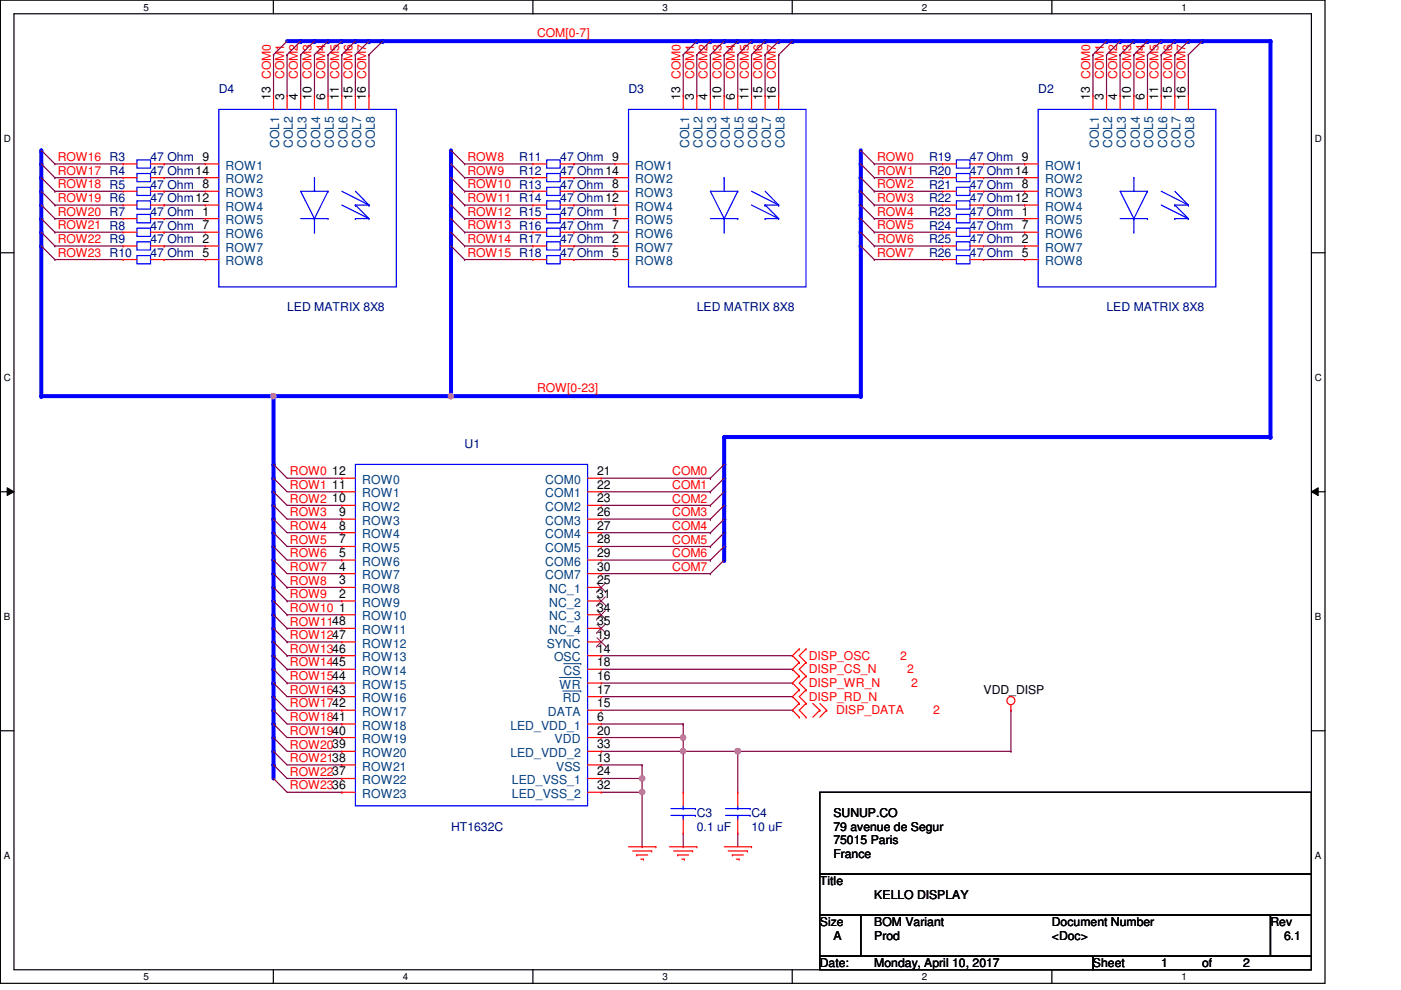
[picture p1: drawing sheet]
<svg xmlns="http://www.w3.org/2000/svg" width="297mm" height="210mm" viewBox="0 0 297 210" stroke-linecap="round" stroke-linejoin="round" font-family="sans-serif">
<path d="M.1 0h280.8v208.5h-280.8zM3 2.9h275v202.7h-275z" fill="none" stroke="#000" stroke-width=".25"/>
<g fill="#fff">
<path d="M30.4 .3h1.2v2.4h-1.2z"/>
<path d="M30.4 205.9h1.2v2.3h-1.2z"/>
</g>
<path d="M58 0v2.9M58 205.6v2.9" fill="none" stroke="#000" stroke-width=".25"/>
<g fill="#fff">
<path d="M85.4 .3h1.2v2.4h-1.2z"/>
<path d="M85.4 205.9h1.2v2.3h-1.2z"/>
</g>
<path d="M113 0v2.9M113 205.6v2.9" fill="none" stroke="#000" stroke-width=".25"/>
<g fill="#fff">
<path d="M140.5 .3h1.1v2.4h-1.1z"/>
<path d="M140.5 205.9h1.1v2.3h-1.1z"/>
</g>
<path d="M168 0v2.9M168 205.6v2.9" fill="none" stroke="#000" stroke-width=".25"/>
<g fill="#fff">
<path d="M195.4 .3h1.2v2.4h-1.2z"/>
<path d="M195.4 205.9h1.2v2.3h-1.2z"/>
</g>
<path d="M223 0v2.9M223 205.6v2.9" fill="none" stroke="#000" stroke-width=".25"/>
<g fill="#fff">
<path d="M250.5 .3h1.1v2.4h-1.1z"/>
<path d="M250.5 205.9h1.1v2.3h-1.1z"/>
<path d="M.8 28.2h1.5v2.4h-1.5z"/>
<path d="M278.8 28.2h1.4v2.4h-1.4z"/>
<path d="M.8 78.9h1.5v2.3h-1.5z"/>
<path d="M278.8 78.9h1.4v2.3h-1.4z"/>
</g>
<path d="M.1 53.6h2.9M278 53.6h2.9" fill="none" stroke="#000" stroke-width=".25"/>
<g fill="#fff">
<path d="M.8 129.6h1.4v2.3h-1.4z"/>
<path d="M278.8 129.6h1.3v2.3h-1.3z"/>
</g>
<path d="M.1 104.3h2.9M278 104.3h2.9" fill="none" stroke="#000" stroke-width=".25"/>
<path d="M1.5 103.4l1.5 .9-1.5 .8zM278 104.3l1.5-.9v1.7z" fill="#000"/>
<path d="M1.5 103.4l1.5 .9-1.5 .8zM278 104.3l1.5-.9v1.7z" fill="none" stroke="#000" stroke-width=".21"/>
<g fill="#fff">
<path d="M.8 180.3h1.4v2.3h-1.4z"/>
<path d="M278.8 180.3h1.3v2.3h-1.3z"/>
</g>
<path d="M.1 154.9h2.9M278 154.9h2.9" fill="none" stroke="#000" stroke-width=".25"/>
<g fill="none" stroke="#800040" stroke-width=".25">
<path d="M11.6 34.8h.1M11.6 34.8h14.5M34.8 34.8h.1M34.8 37.7h.1M34.8 34.8h8.7M34.8 37.7h8.7M121.7 34.8h.1M121.7 37.7h.1M121.7 34.8h8.7M121.7 37.7h8.7M34.8 40.6h.1M34.8 43.5h.1"/>
<path d="M34.8 46.4h.1M34.8 49.2h.1M34.8 52.2h.1M34.8 55h.1M34.8 40.6h8.7M34.8 43.5h8.7M34.8 46.4h8.7M34.8 49.2h8.7M34.8 52.2h8.7M34.8 55h8.7M121.7 40.6h.1M121.7 43.5h.1"/>
<path d="M121.7 46.4h.1M121.7 49.2h.1M121.7 52.2h.1M121.7 55h.1M121.7 40.6h8.7M121.7 43.5h8.7M121.7 46.4h8.7M121.7 49.2h8.7M121.7 52.2h8.7M121.7 55h8.7"/>
</g>
<path d="M58 144.8v2.9" fill="none" stroke="#00f" stroke-width=".85"/>
<circle cx="58" cy="144.8" r=".42" fill="#00f"/>
<path d="M58 147.7v2.9" fill="none" stroke="#00f" stroke-width=".85"/>
<circle cx="58" cy="147.7" r=".42" fill="#00f"/>
<path d="M58 150.6v2.9" fill="none" stroke="#00f" stroke-width=".85"/>
<circle cx="58" cy="150.6" r=".42" fill="#00f"/>
<path d="M58 153.5v2.9" fill="none" stroke="#00f" stroke-width=".85"/>
<circle cx="58" cy="153.5" r=".42" fill="#00f"/>
<path d="M58 156.4v2.9" fill="none" stroke="#00f" stroke-width=".85"/>
<circle cx="58" cy="156.4" r=".42" fill="#00f"/>
<path d="M58 159.3v2.9" fill="none" stroke="#00f" stroke-width=".85"/>
<circle cx="58" cy="159.3" r=".42" fill="#00f"/>
<path d="M58 162.2v2.9" fill="none" stroke="#00f" stroke-width=".85"/>
<circle cx="58" cy="162.2" r=".42" fill="#00f"/>
<path d="M60.9 147.7h11.6M72.5 147.7h.1" fill="none" stroke="#800040" stroke-width=".25"/>
<path d="M8.8 31.9v2.9" fill="none" stroke="#00f" stroke-width=".85"/>
<circle cx="8.8" cy="31.9" r=".42" fill="#00f"/>
<path d="M8.8 34.8v2.9" fill="none" stroke="#00f" stroke-width=".85"/>
<circle cx="8.8" cy="34.8" r=".42" fill="#00f"/>
<path d="M8.8 37.7v2.9" fill="none" stroke="#00f" stroke-width=".85"/>
<circle cx="8.8" cy="37.7" r=".42" fill="#00f"/>
<path d="M8.8 40.6v2.9" fill="none" stroke="#00f" stroke-width=".85"/>
<circle cx="8.8" cy="40.6" r=".42" fill="#00f"/>
<path d="M8.8 43.5v2.9" fill="none" stroke="#00f" stroke-width=".85"/>
<circle cx="8.8" cy="43.5" r=".42" fill="#00f"/>
<path d="M8.8 46.4v2.8" fill="none" stroke="#00f" stroke-width=".85"/>
<circle cx="8.8" cy="46.4" r=".42" fill="#00f"/>
<path d="M8.8 52.2v31.8" fill="none" stroke="#00f" stroke-width=".85"/>
<circle cx="8.8" cy="52.2" r=".42" fill="#00f"/>
<g fill="none" stroke="#800040" stroke-width=".25">
<path d="M11.6 37.7h.1M11.6 37.7h14.5M98.5 34.8h.1M98.5 34.8h14.5M11.6 40.6h.1M11.6 43.5h.1M11.6 46.4h.1M11.6 49.2h.1M11.6 52.2h.1M11.6 55h.1M11.6 40.6h14.5M11.6 43.5h14.5"/>
<path d="M11.6 46.4h14.5M11.6 49.2h14.5M11.6 52.2h14.5M11.6 55h14.5M60.9 150.6h11.6M60.9 153.5h11.6M60.9 156.4h11.6M60.9 159.3h11.6M72.5 150.6h.1M72.5 153.5h.1M72.5 156.4h.1M72.5 159.3h.1"/>
<path d="M60.9 162.2h11.6M60.9 165.1h11.6M60.9 168h11.6M72.5 162.2h.1M72.5 165.1h.1M72.5 168h.1"/>
</g>
<path d="M95.6 31.9v2.9" fill="none" stroke="#00f" stroke-width=".85"/>
<circle cx="95.6" cy="34.8" r=".42" fill="#00f"/>
<path d="M58 121.6v2.9" fill="none" stroke="#00f" stroke-width=".85"/>
<circle cx="58" cy="124.5" r=".42" fill="#00f"/>
<path d="M60.9 124.5h.1M60.9 124.5h11.6" fill="none" stroke="#800040" stroke-width=".25"/>
<path d="M95.6 34.8v2.9" fill="none" stroke="#00f" stroke-width=".85"/>
<circle cx="95.6" cy="37.7" r=".42" fill="#00f"/>
<path d="M95.6 37.7v2.9" fill="none" stroke="#00f" stroke-width=".85"/>
<circle cx="95.6" cy="40.6" r=".42" fill="#00f"/>
<path d="M95.6 40.6v2.9" fill="none" stroke="#00f" stroke-width=".85"/>
<circle cx="95.6" cy="43.5" r=".42" fill="#00f"/>
<path d="M95.6 43.5v2.9" fill="none" stroke="#00f" stroke-width=".85"/>
<circle cx="95.6" cy="46.4" r=".42" fill="#00f"/>
<path d="M95.6 46.4v2.8" fill="none" stroke="#00f" stroke-width=".85"/>
<circle cx="95.6" cy="49.2" r=".42" fill="#00f"/>
<path d="M95.6 49.2v3" fill="none" stroke="#00f" stroke-width=".85"/>
<circle cx="95.6" cy="52.2" r=".42" fill="#00f"/>
<path d="M95.6 52.2v31.8" fill="none" stroke="#00f" stroke-width=".85"/>
<circle cx="95.6" cy="84" r=".42" fill="#00f"/>
<path d="M58 124.5v2.9" fill="none" stroke="#00f" stroke-width=".85"/>
<circle cx="58" cy="127.4" r=".42" fill="#00f"/>
<path d="M58 127.4v2.9" fill="none" stroke="#00f" stroke-width=".85"/>
<circle cx="58" cy="130.3" r=".42" fill="#00f"/>
<path d="M58 130.3v2.9" fill="none" stroke="#00f" stroke-width=".85"/>
<circle cx="58" cy="133.2" r=".42" fill="#00f"/>
<path d="M58 133.2v2.9" fill="none" stroke="#00f" stroke-width=".85"/>
<circle cx="58" cy="136.1" r=".42" fill="#00f"/>
<path d="M58 136.1v2.9" fill="none" stroke="#00f" stroke-width=".85"/>
<circle cx="58" cy="139" r=".42" fill="#00f"/>
<path d="M58 139v2.9" fill="none" stroke="#00f" stroke-width=".85"/>
<circle cx="58" cy="141.9" r=".42" fill="#00f"/>
<g fill="none" stroke="#800040" stroke-width=".25">
<path d="M98.5 37.7h.1M98.5 37.7h14.5M185.4 34.8h.1M185.4 34.8h14.5M208.5 37.7h8.8M208.5 34.8h8.8M217.3 34.8h.1M217.3 37.7h.1M98.5 40.6h.1M98.5 43.5h.1M98.5 46.4h.1M98.5 49.2h.1"/>
<path d="M98.5 52.2h.1M98.5 55h.1M98.5 40.6h14.5M98.5 43.5h14.5M98.5 46.4h14.5M98.5 49.2h14.5M98.5 52.2h14.5M98.5 55h14.5M208.5 40.6h8.8M208.5 43.5h8.8M208.5 46.4h8.8M208.5 49.2h8.8"/>
<path d="M208.5 52.2h8.8M208.5 55h8.8M217.3 40.6h.1M217.3 43.5h.1M217.3 46.4h.1M217.3 49.2h.1M217.3 52.2h.1M217.3 55h.1M60.9 127.4h.1M60.9 130.3h.1M60.9 133.2h.1M60.9 136.1h.1"/>
<path d="M60.9 139h.1M60.9 127.4h11.6M60.9 130.3h11.6M60.9 133.2h11.6M60.9 136.1h11.6M60.9 139h11.6M60.9 141.9h.1M60.9 144.8h.1M60.9 141.9h11.6M60.9 144.8h11.6"/>
</g>
<path d="M182.5 31.9v2.9" fill="none" stroke="#00f" stroke-width=".85"/>
<circle cx="182.5" cy="34.8" r=".42" fill="#00f"/>
<path d="M95.6 84h86.9" fill="none" stroke="#00f" stroke-width=".85"/>
<circle cx="95.6" cy="84" r=".42" fill="#00f"/>
<circle cx="95.6" cy="84" r=".56" fill="#f0f"/>
<circle cx="95.6" cy="84" r=".56" fill="none" stroke="#f0f" stroke-width=".25"/>
<path d="M58 84v14.5" fill="none" stroke="#00f" stroke-width=".85"/>
<circle cx="58" cy="98.5" r=".42" fill="#00f"/>
<path d="M182.5 34.8v2.9" fill="none" stroke="#00f" stroke-width=".85"/>
<circle cx="182.5" cy="37.7" r=".42" fill="#00f"/>
<path d="M182.5 37.7v2.9" fill="none" stroke="#00f" stroke-width=".85"/>
<circle cx="182.5" cy="40.6" r=".42" fill="#00f"/>
<path d="M182.5 40.6v2.9" fill="none" stroke="#00f" stroke-width=".85"/>
<circle cx="182.5" cy="43.5" r=".42" fill="#00f"/>
<path d="M182.5 43.5v2.9" fill="none" stroke="#00f" stroke-width=".85"/>
<circle cx="182.5" cy="46.4" r=".42" fill="#00f"/>
<path d="M182.5 46.4v2.8" fill="none" stroke="#00f" stroke-width=".85"/>
<circle cx="182.5" cy="49.2" r=".42" fill="#00f"/>
<path d="M182.5 49.2v3" fill="none" stroke="#00f" stroke-width=".85"/>
<circle cx="182.5" cy="52.2" r=".42" fill="#00f"/>
<path d="M182.5 52.2v31.8" fill="none" stroke="#00f" stroke-width=".85"/>
<circle cx="182.5" cy="84" r=".42" fill="#00f"/>
<path d="M58 98.5v2.9" fill="none" stroke="#00f" stroke-width=".85"/>
<circle cx="58" cy="101.4" r=".42" fill="#00f"/>
<path d="M58 101.4v2.9" fill="none" stroke="#00f" stroke-width=".85"/>
<circle cx="58" cy="104.3" r=".42" fill="#00f"/>
<path d="M58 104.3v2.8" fill="none" stroke="#00f" stroke-width=".85"/>
<circle cx="58" cy="107.1" r=".42" fill="#00f"/>
<path d="M58 107.1v3" fill="none" stroke="#00f" stroke-width=".85"/>
<circle cx="58" cy="110.1" r=".42" fill="#00f"/>
<path d="M58 110.1v2.8" fill="none" stroke="#00f" stroke-width=".85"/>
<circle cx="58" cy="112.9" r=".42" fill="#00f"/>
<path d="M58 112.9v3" fill="none" stroke="#00f" stroke-width=".85"/>
<circle cx="58" cy="115.9" r=".42" fill="#00f"/>
<path d="M58 115.9v2.8" fill="none" stroke="#00f" stroke-width=".85"/>
<circle cx="58" cy="118.7" r=".42" fill="#00f"/>
<g fill="none" stroke="#800040" stroke-width=".25">
<path d="M58 11.6h.1M58 11.6v8.7M185.4 37.7h.1M185.4 37.7h14.5M185.4 40.6h.1M185.4 43.5h.1M185.4 46.4h.1M185.4 49.2h.1M185.4 52.2h.1M185.4 55h.1M185.4 40.6h14.5M185.4 43.5h14.5"/>
<path d="M185.4 46.4h14.5M185.4 49.2h14.5M185.4 52.2h14.5M185.4 55h14.5M60.9 101.4h11.6M60.9 104.3h11.6M60.9 107.1h11.6M60.9 110.1h11.6M60.9 112.9h11.6M60.9 115.9h11.6M60.9 118.7h11.6M72.5 101.4h.1"/>
<path d="M72.5 104.3h.1M72.5 107.1h.1M72.5 110.1h.1M72.5 112.9h.1M72.5 115.9h.1M72.5 118.7h.1M60.9 121.6h11.6M72.5 121.6h.1"/>
</g>
<path d="M60.9 8.7h2.9" fill="none" stroke="#00f" stroke-width=".85"/>
<circle cx="63.8" cy="8.7" r=".42" fill="#00f"/>
<path d="M66.7 8.7h2.9" fill="none" stroke="#00f" stroke-width=".85"/>
<circle cx="69.6" cy="8.7" r=".42" fill="#00f"/>
<path d="M72.5 8.7h2.8" fill="none" stroke="#00f" stroke-width=".85"/>
<circle cx="75.3" cy="8.7" r=".42" fill="#00f"/>
<path d="M81.1 8.7h66.6" fill="none" stroke="#00f" stroke-width=".85"/>
<circle cx="147.7" cy="8.7" r=".42" fill="#00f"/>
<path d="M165.1 8.7h2.9" fill="none" stroke="#00f" stroke-width=".85"/>
<circle cx="168" cy="8.7" r=".42" fill="#00f"/>
<path d="M168 8.7h66.6" fill="none" stroke="#00f" stroke-width=".85"/>
<circle cx="234.6" cy="8.7" r=".42" fill="#00f"/>
<path d="M243.3 8.7h2.9" fill="none" stroke="#00f" stroke-width=".85"/>
<circle cx="246.2" cy="8.7" r=".42" fill="#00f"/>
<path d="M246.2 8.7h2.9" fill="none" stroke="#00f" stroke-width=".85"/>
<circle cx="249.1" cy="8.7" r=".42" fill="#00f"/>
<path d="M249.1 8.7h2.9" fill="none" stroke="#00f" stroke-width=".85"/>
<circle cx="252" cy="8.7" r=".42" fill="#00f"/>
<path d="M254.9 8.7h14.5" fill="none" stroke="#00f" stroke-width=".85"/>
<circle cx="269.4" cy="8.7" r=".42" fill="#00f"/>
<path d="M252 8.7h2.9" fill="none" stroke="#00f" stroke-width=".85"/>
<circle cx="254.9" cy="8.7" r=".42" fill="#00f"/>
<path d="M234.6 8.7h2.9" fill="none" stroke="#00f" stroke-width=".85"/>
<circle cx="237.5" cy="8.7" r=".42" fill="#00f"/>
<path d="M240.4 8.7h2.9" fill="none" stroke="#00f" stroke-width=".85"/>
<circle cx="243.3" cy="8.7" r=".42" fill="#00f"/>
<path d="M237.5 8.7h2.9" fill="none" stroke="#00f" stroke-width=".85"/>
<circle cx="240.4" cy="8.7" r=".42" fill="#00f"/>
<path d="M150.6 8.7h2.9" fill="none" stroke="#00f" stroke-width=".85"/>
<circle cx="153.5" cy="8.7" r=".42" fill="#00f"/>
<path d="M156.4 8.7h2.9" fill="none" stroke="#00f" stroke-width=".85"/>
<circle cx="159.3" cy="8.7" r=".42" fill="#00f"/>
<path d="M162.2 8.7h2.9" fill="none" stroke="#00f" stroke-width=".85"/>
<circle cx="165.1" cy="8.7" r=".42" fill="#00f"/>
<path d="M159.3 8.7h2.9" fill="none" stroke="#00f" stroke-width=".85"/>
<circle cx="162.2" cy="8.7" r=".42" fill="#00f"/>
<path d="M153.5 8.7h2.9" fill="none" stroke="#00f" stroke-width=".85"/>
<circle cx="156.4" cy="8.7" r=".42" fill="#00f"/>
<path d="M147.7 8.7h2.9" fill="none" stroke="#00f" stroke-width=".85"/>
<circle cx="150.6" cy="8.7" r=".42" fill="#00f"/>
<path d="M78.2 8.7h2.9" fill="none" stroke="#00f" stroke-width=".85"/>
<circle cx="81.1" cy="8.7" r=".42" fill="#00f"/>
<path d="M75.3 8.7h2.9" fill="none" stroke="#00f" stroke-width=".85"/>
<circle cx="78.2" cy="8.7" r=".42" fill="#00f"/>
<path d="M69.6 8.7h2.9" fill="none" stroke="#00f" stroke-width=".85"/>
<circle cx="72.5" cy="8.7" r=".42" fill="#00f"/>
<path d="M63.8 8.7h2.9" fill="none" stroke="#00f" stroke-width=".85"/>
<circle cx="66.7" cy="8.7" r=".42" fill="#00f"/>
<path d="M269.4 8.7v84" fill="none" stroke="#00f" stroke-width=".85"/>
<circle cx="269.4" cy="92.7" r=".42" fill="#00f"/>
<path d="M153.5 92.7h115.9" fill="none" stroke="#00f" stroke-width=".85"/>
<circle cx="153.5" cy="92.7" r=".42" fill="#00f"/>
<path d="M153.5 92.7v5.8" fill="none" stroke="#00f" stroke-width=".85"/>
<circle cx="153.5" cy="98.5" r=".42" fill="#00f"/>
<g fill="none" stroke="#800040" stroke-width=".25">
<path d="M60.9 11.6h.1M60.9 11.6v8.7M63.8 11.6h.1M63.8 11.6v8.7M66.7 11.6h.1M66.7 11.6v8.7M69.6 11.6h.1M69.6 11.6v8.7M72.5 11.6h.1M72.5 11.6v8.7M75.3 11.6h.1M75.3 11.6v8.7"/>
<path d="M78.2 11.6h.1M78.2 11.6v8.7M144.9 11.6h.1M144.9 11.6v8.7M147.7 11.6h.1M147.7 11.6v8.7M150.6 11.6h.1M150.6 11.6v8.7M153.5 11.6h.1M153.5 11.6v8.7M156.4 11.6h.1M156.4 11.6v8.7"/>
<path d="M159.3 11.6h.1M159.3 11.6v8.7M162.2 11.6h.1M162.2 11.6v8.7M165.1 11.6h.1M165.1 11.6v8.7M231.7 11.6h.1M231.7 11.6v8.7M234.6 11.6h.1M234.6 11.6v8.7M237.5 11.6h.1M237.5 11.6v8.7"/>
<path d="M240.4 11.6h.1M240.4 11.6v8.7M243.3 11.6h.1M243.3 11.6v8.7M246.2 11.6h.1M246.2 11.6v8.7M249.1 11.6h.1M249.1 11.6v8.7M252 11.6h.1M252 11.6v8.7"/>
</g>
<path d="M153.5 98.5v2.9" fill="none" stroke="#00f" stroke-width=".85"/>
<circle cx="153.5" cy="101.4" r=".42" fill="#00f"/>
<path d="M153.5 101.4v2.9" fill="none" stroke="#00f" stroke-width=".85"/>
<circle cx="153.5" cy="104.3" r=".42" fill="#00f"/>
<path d="M153.5 104.3v2.8" fill="none" stroke="#00f" stroke-width=".85"/>
<circle cx="153.5" cy="107.1" r=".42" fill="#00f"/>
<path d="M153.5 107.1v3" fill="none" stroke="#00f" stroke-width=".85"/>
<circle cx="153.5" cy="110.1" r=".42" fill="#00f"/>
<path d="M153.5 110.1v2.8" fill="none" stroke="#00f" stroke-width=".85"/>
<circle cx="153.5" cy="112.9" r=".42" fill="#00f"/>
<path d="M153.5 112.9v3" fill="none" stroke="#00f" stroke-width=".85"/>
<circle cx="153.5" cy="115.9" r=".42" fill="#00f"/>
<path d="M153.5 115.9v2.8" fill="none" stroke="#00f" stroke-width=".85"/>
<circle cx="153.5" cy="118.7" r=".42" fill="#00f"/>
<g fill="none" stroke="#800040" stroke-width=".25">
<path d="M127.5 101.4h23.1M127.5 104.3h23.1M127.5 107.1h23.1M127.5 110.1h23.1M127.5 112.9h23.1M127.5 115.9h23.1M127.5 118.7h23.1M150.6 101.4h.1M150.6 104.3h.1M150.6 107.1h.1M150.6 110.1h.1M150.6 112.9h.1"/>
<path d="M150.6 115.9h.1M150.6 118.7h.1M127.5 121.6h23.1M127.5 139h40.5M150.6 121.6h.1M168 139h.1M127.5 141.9h40.5M127.5 144.8h40.5M127.5 147.7h40.5M127.5 150.6h40.5M168 141.9h.1M168 144.8h.1"/>
<path d="M168 147.7h.1M168 150.6h.1M127.5 162.2h8.6M127.5 165.1h8.6M136.1 162.2h.1M136.1 165.1h.1M136.1 162.2v2.9"/>
</g>
<circle cx="136.1" cy="165.1" r=".56" fill="#f0f"/>
<circle cx="136.1" cy="165.1" r=".56" fill="none" stroke="#f0f" stroke-width=".25"/>
<path d="M127.5 168h8.6M136.1 168h.1M136.1 165.1v2.9" fill="none" stroke="#800040" stroke-width=".25"/>
<circle cx="136.1" cy="167.9" r=".56" fill="#f0f"/>
<circle cx="136.1" cy="167.9" r=".56" fill="none" stroke="#f0f" stroke-width=".25"/>
<path d="M127.5 153.5h17.4M144.9 153.5h.1M144.9 159.3h.1M144.9 159.3h11.5M136.1 179.5h.1M136.1 168v11.5" fill="none" stroke="#800040" stroke-width=".25"/>
<circle cx="156.4" cy="159.3" r=".56" fill="#f0f"/>
<circle cx="156.4" cy="159.3" r=".56" fill="none" stroke="#f0f" stroke-width=".25"/>
<circle cx="144.8" cy="159.3" r=".56" fill="#f0f"/>
<circle cx="144.8" cy="159.3" r=".56" fill="none" stroke="#f0f" stroke-width=".25"/>
<path d="M156.4 159.3h.1M156.4 159.3v8.7M144.9 179.5h.1M144.9 176.7v2.8M156.4 176.7h.1M156.4 176.7v2.8" fill="none" stroke="#800040" stroke-width=".25"/>
<circle cx="156.4" cy="159.3" r=".56" fill="#f0f"/>
<circle cx="156.4" cy="159.3" r=".56" fill="none" stroke="#f0f" stroke-width=".25"/>
<path d="M156.4 159.3h57.9M214.3 159.3h.1M214.3 150.6h.1M214.3 150.6v8.7" fill="none" stroke="#800040" stroke-width=".25"/>
<path d="M58 84h37.6" fill="none" stroke="#00f" stroke-width=".85"/>
<circle cx="58" cy="84" r=".42" fill="#00f"/>
<circle cx="57.9" cy="84" r=".56" fill="#f0f"/>
<circle cx="57.9" cy="84" r=".56" fill="none" stroke="#f0f" stroke-width=".25"/>
<path d="M8.8 49.2v3" fill="none" stroke="#00f" stroke-width=".85"/>
<circle cx="8.8" cy="49.2" r=".42" fill="#00f"/>
<path d="M8.8 84h49.2" fill="none" stroke="#00f" stroke-width=".85"/>
<circle cx="8.8" cy="84" r=".42" fill="#00f"/>
<path d="M58 118.7v2.9" fill="none" stroke="#00f" stroke-width=".85"/>
<circle cx="58" cy="121.6" r=".42" fill="#00f"/>
<path d="M58 141.9v2.9" fill="none" stroke="#00f" stroke-width=".85"/>
<circle cx="58" cy="144.8" r=".42" fill="#00f"/>
<path d="M127.5 156.4h17.4M144.9 156.4h.1" fill="none" stroke="#800040" stroke-width=".25"/>
<circle cx="144.8" cy="156.4" r=".56" fill="#f0f"/>
<circle cx="144.8" cy="156.4" r=".56" fill="none" stroke="#f0f" stroke-width=".25"/>
<g fill="none" stroke="#800040" stroke-width=".25">
<path d="M58 11.6h.1M60.9 11.6h.1M60.9 8.7l-2.9 2.9M63.8 11.6h.1M63.8 8.7l-2.9 2.9M66.7 11.6h.1M66.7 8.7l-2.9 2.9M69.6 11.6h.1M69.6 8.7l-2.9 2.9M72.5 11.6h.1M72.5 8.7l-2.9 2.9M75.3 11.6h.1"/>
<path d="M75.3 8.7l-2.8 2.9M78.2 11.6h.1M78.2 8.7l-2.9 2.9M81.1 8.7l-2.9 2.9M144.9 11.6h.1M147.7 11.6h.1M147.7 8.7l-2.8 2.9M150.6 11.6h.1M150.6 8.7l-2.9 2.9M153.5 11.6h.1M153.5 8.7l-2.9 2.9M156.4 11.6h.1"/>
<path d="M156.4 8.7l-2.9 2.9M159.3 11.6h.1M159.3 8.7l-2.9 2.9M162.2 11.6h.1M162.2 8.7l-2.9 2.9M165.1 11.6h.1M165.1 8.7l-2.9 2.9M168 8.7l-2.9 2.9M231.7 11.6h.1M234.6 11.6h.1M234.6 8.7l-2.9 2.9M237.5 11.6h.1"/>
<path d="M237.5 8.7l-2.9 2.9M240.4 11.6h.1M240.4 8.7l-2.9 2.9M243.3 11.6h.1M243.3 8.7l-2.9 2.9M246.2 11.6h.1M246.2 8.7l-2.9 2.9M249.1 11.6h.1M249.1 8.7l-2.9 2.9M252 11.6h.1M252 8.7l-2.9 2.9M254.9 8.7l-2.9 2.9"/>
<path d="M8.8 31.9h.1M8.8 34.8h.1M8.8 37.7h.1M8.8 31.9l2.8 2.9M8.8 34.8l2.8 2.9M8.8 37.7l2.8 2.9M95.6 31.9h.1M95.6 34.8h.1M95.6 37.7h.1M95.6 31.9l2.9 2.9M95.6 34.8l2.9 2.9M95.6 37.7l2.9 2.9"/>
<path d="M182.5 31.9h.1M182.5 34.8h.1M182.5 37.7h.1M182.5 31.9l2.9 2.9M182.5 34.8l2.9 2.9M182.5 37.7l2.9 2.9M8.8 40.6h.1M8.8 43.5h.1M8.8 46.4h.1M8.8 49.2h.1M8.8 52.2h.1M8.8 40.6l2.8 2.9"/>
<path d="M8.8 43.5l2.8 2.9M8.8 46.4l2.8 2.8M8.8 49.2l2.8 3M8.8 52.2l2.8 2.8M95.6 40.6h.1M95.6 43.5h.1M95.6 46.4h.1M95.6 49.2h.1M95.6 52.2h.1M95.6 40.6l2.9 2.9M95.6 43.5l2.9 2.9M95.6 46.4l2.9 2.8"/>
<path d="M95.6 49.2l2.9 3M95.6 52.2l2.9 2.8M182.5 40.6h.1M182.5 43.5h.1M182.5 46.4h.1M182.5 49.2h.1M182.5 52.2h.1M182.5 40.6l2.9 2.9M182.5 43.5l2.9 2.9M182.5 46.4l2.9 2.8M182.5 49.2l2.9 3M182.5 52.2l2.9 2.8"/>
<path d="M58 98.5h.1M58 98.5l2.9 2.9M153.5 98.5l-2.9 2.9M58 101.4h.1M58 104.3h.1M58 107.1h.1M58 110.1h.1M58 112.9h.1M58 115.9h.1M58 118.7h.1M58 101.4l2.9 2.9M58 104.3l2.9 2.8"/>
<path d="M58 107.1l2.9 3M58 110.1l2.9 2.8M58 112.9l2.9 3M58 115.9l2.9 2.8M58 118.7l2.9 2.9M150.6 101.4h.1M150.6 104.3h.1M150.6 107.1h.1M150.6 110.1h.1M150.6 112.9h.1M150.6 115.9h.1M150.6 118.7h.1"/>
<path d="M153.5 107.1l-2.9 3M153.5 101.4l-2.9 2.9M153.5 104.3l-2.9 2.8M153.5 110.1l-2.9 2.8M153.5 112.9l-2.9 3M153.5 115.9l-2.9 2.8M153.5 118.7l-2.9 2.9M58 121.6h.1M58 124.5h.1M58 127.4h.1M58 130.3h.1M58 133.2h.1"/>
<path d="M58 136.1h.1M58 139h.1M58 121.6l2.9 2.9M58 124.5l2.9 2.9M58 127.4l2.9 2.9M58 130.3l2.9 2.9M58 133.2l2.9 2.9M58 136.1l2.9 2.9M58 139l2.9 2.9M150.6 121.6h.1M58 144.8h.1M58 147.7h.1"/>
<path d="M58 150.6h.1M58 153.5h.1M58 156.4h.1M58 159.3h.1M58 141.9h.1M58 144.8l2.9 2.9M58 147.7l2.9 2.9M58 150.6l2.9 2.9M58 153.5l2.9 2.9M58 156.4l2.9 2.9M58 159.3l2.9 2.9M58 141.9l2.9 2.9"/>
<path d="M127.5 159.3h.1M127.5 159.3h17.4M144.9 159.3h.1M144.9 156.4h.1M144.9 153.5h.1M144.9 153.5v14.5M58 162.2h.1M58 165.1h.1M58 162.2l2.9 2.9M58 165.1l2.9 2.9"/>
</g>
<g fill="none" stroke="#f00" stroke-width=".25">
<path d="M26.1 34.8h.1M26.1 37.7h.1M26.1 34.8h2.9M26.1 37.7h2.9M31.9 34.8h2.9M31.9 37.7h2.9M34.8 34.8h.1M34.8 37.7h.1M43.5 34.8h.1M43.5 37.7h.1M43.5 34.8h2.9M43.5 37.7h2.9"/>
<path d="M58 20.3h.1M58 20.3v2.9M60.9 20.3h.1M60.9 20.3v2.9M63.8 20.3h.1M63.8 20.3v2.9M66.7 20.3h.1M66.7 20.3v2.9M69.6 20.3h.1M69.6 20.3v2.9M72.5 20.3h.1M72.5 20.3v2.9"/>
<path d="M75.3 20.3h.1M75.3 20.3v2.9M78.2 20.3h.1M78.2 20.3v2.9M113 37.7h.1M113 34.8h.1M113 34.8h2.9M113 37.7h2.9M118.8 34.8h2.9M118.8 37.7h2.9M121.7 37.7h.1M121.7 34.8h.1"/>
<path d="M130.4 34.8h.1M130.4 37.7h.1M130.4 34.8h2.9M130.4 37.7h2.9M144.9 20.3h.1M144.9 20.3v2.9M147.7 20.3h.1M147.7 20.3v2.9M150.6 20.3h.1M150.6 20.3v2.9M153.5 20.3h.1M153.5 20.3v2.9"/>
<path d="M156.4 20.3h.1M156.4 20.3v2.9M159.3 20.3h.1M159.3 20.3v2.9M162.2 20.3h.1M162.2 20.3v2.9M165.1 20.3h.1M165.1 20.3v2.9M199.9 34.8h.1M199.9 37.7h.1M199.9 34.8h2.9M199.9 37.7h2.9"/>
<path d="M205.7 34.8h2.8M205.7 37.7h2.8M208.5 34.8h.1M208.5 37.7h.1M217.3 34.8h.1M217.3 37.7h.1M217.3 34.8h2.8M217.3 37.7h2.8M231.7 20.3h.1M231.7 20.3v2.9M234.6 20.3h.1M234.6 20.3v2.9"/>
<path d="M237.5 20.3h.1M237.5 20.3v2.9M240.4 20.3h.1M240.4 20.3v2.9M243.3 20.3h.1M243.3 20.3v2.9M246.2 20.3h.1M246.2 20.3v2.9M249.1 20.3h.1M249.1 20.3v2.9M252 20.3h.1M252 20.3v2.9"/>
<path d="M26.1 43.5h.1M26.1 49.2h.1M26.1 55h.1M26.1 40.6h.1M26.1 46.4h.1M26.1 52.2h.1M26.1 43.5h2.9M26.1 40.6h2.9M26.1 46.4h2.9M26.1 49.2h2.9M26.1 52.2h2.9M26.1 55h2.9"/>
<path d="M31.9 43.5h2.9M31.9 40.6h2.9M31.9 46.4h2.9M31.9 49.2h2.9M31.9 52.2h2.9M31.9 55h2.9M34.8 43.5h.1M34.8 49.2h.1M34.8 55h.1M34.8 40.6h.1M34.8 46.4h.1M34.8 52.2h.1"/>
<path d="M43.5 40.6h.1M43.5 43.5h.1M43.5 46.4h.1M43.5 49.2h.1M43.5 52.2h.1M43.5 55h.1M43.5 43.5h2.9M43.5 40.6h2.9M43.5 46.4h2.9M43.5 49.2h2.9M43.5 52.2h2.9M43.5 55h2.9"/>
<path d="M113 55h.1M113 52.2h.1M113 49.2h.1M113 46.4h.1M113 43.5h.1M113 40.6h.1M113 43.5h2.9M113 40.6h2.9M113 46.4h2.9M113 49.2h2.9M113 52.2h2.9M113 55h2.9"/>
<path d="M118.8 43.5h2.9M118.8 40.6h2.9M118.8 46.4h2.9M118.8 49.2h2.9M118.8 52.2h2.9M118.8 55h2.9M121.7 55h.1M121.7 52.2h.1M121.7 49.2h.1M121.7 46.4h.1M121.7 43.5h.1M121.7 40.6h.1"/>
<path d="M130.4 40.6h.1M130.4 43.5h.1M130.4 46.4h.1M130.4 49.2h.1M130.4 52.2h.1M130.4 55h.1M130.4 43.5h2.9M130.4 40.6h2.9M130.4 46.4h2.9M130.4 49.2h2.9M130.4 52.2h2.9M130.4 55h2.9"/>
<path d="M199.9 55h.1M199.9 52.2h.1M199.9 49.2h.1M199.9 46.4h.1M199.9 43.5h.1M199.9 40.6h.1M199.9 43.5h2.9M199.9 40.6h2.9M199.9 46.4h2.9M199.9 49.2h2.9M199.9 52.2h2.9M199.9 55h2.9"/>
<path d="M205.7 43.5h2.8M205.7 40.6h2.8M205.7 46.4h2.8M205.7 49.2h2.8M205.7 52.2h2.8M205.7 55h2.8M208.5 55h.1M208.5 52.2h.1M208.5 49.2h.1M208.5 46.4h.1M208.5 43.5h.1M208.5 40.6h.1"/>
<path d="M217.3 40.6h.1M217.3 43.5h.1M217.3 46.4h.1M217.3 49.2h.1M217.3 52.2h.1M217.3 55h.1M217.3 43.5h2.8M217.3 40.6h2.8M217.3 46.4h2.8M217.3 49.2h2.8M217.3 52.2h2.8M217.3 55h2.8"/>
<path d="M72.5 101.4h.1M72.5 104.3h.1M72.5 107.1h.1M72.5 110.1h.1M72.5 112.9h.1M72.5 115.9h.1M72.5 118.7h.1M72.5 101.4h2.8M72.5 104.3h2.8M72.5 107.1h2.8M72.5 110.1h2.8M72.5 112.9h2.8"/>
<path d="M72.5 115.9h2.8M72.5 118.7h2.8M124.6 101.4h2.9M124.6 104.3h2.9M124.6 107.1h2.9M124.6 110.1h2.9M124.6 112.9h2.9M124.6 115.9h2.9M124.6 118.7h2.9M127.5 101.4h.1M127.5 104.3h.1M127.5 107.1h.1"/>
<path d="M127.5 110.1h.1M127.5 112.9h.1M127.5 115.9h.1M127.5 118.7h.1M72.5 121.6h.1M72.5 124.5h.1M72.5 127.4h.1M72.5 130.3h.1M72.5 133.2h.1M72.5 136.1h.1M72.5 139h.1M72.5 121.6h2.8"/>
<path d="M72.5 124.5h2.8M72.5 127.4h2.8M72.5 130.3h2.8M72.5 133.2h2.8M72.5 136.1h2.8M72.5 139h2.8M124.6 121.6h2.9M124.6 124.5h2.9M124.6 127.4h2.9M124.6 130.3h2.9M124.6 133.2h2.9M124.6 136.1h2.9"/>
<path d="M124.6 139h2.9M127.5 121.6h.1M127.5 139h.1M127.5 136.1h.1M127.5 124.5h.1M127.5 127.4h.1M127.5 130.3h.1M127.5 133.2h.1M169.5 137.6h.1M169.5 137.6l-1.5 1.4 1.5 1.5M170.9 137.6h.1M170.9 137.6l-1.4 1.4 1.4 1.5"/>
<path d="M72.5 141.9h.1M72.5 144.8h.1M72.5 147.7h.1M72.5 150.6h.1M72.5 153.5h.1M72.5 156.4h.1M72.5 159.3h.1M72.5 141.9h2.8M72.5 144.8h2.8M72.5 147.7h2.8M72.5 150.6h2.8M72.5 153.5h2.8"/>
<path d="M72.5 156.4h2.8M72.5 159.3h2.8M124.6 141.9h2.9M124.6 144.8h2.9M124.6 147.7h2.9M124.6 150.6h2.9M124.6 153.5h2.9M124.6 156.4h2.9M124.6 159.3h2.9M127.5 153.5h.1M127.5 156.4h.1M127.5 159.3h.1"/>
<path d="M127.5 150.6h.1M127.5 144.8h.1M127.5 147.7h.1M127.5 141.9h.1M169.5 140.5h.1M169.5 143.3h.1M169.5 146.3h.1M169.5 149.1h.1M169.5 152.1h.1M169.5 140.5l-1.5 1.4 1.5 1.4M169.5 143.3l-1.5 1.5 1.5 1.5M169.5 149.1l-1.5 1.5 1.5 1.5"/>
<path d="M169.5 146.3l-1.5 1.4 1.5 1.4M170.9 140.5h.1M170.9 143.3h.1M170.9 146.3h.1M170.9 152.1h.1M170.9 149.1h.1M170.9 140.5l-1.4 1.4 1.4 1.4M170.9 143.3l-1.4 1.5 1.4 1.5M170.9 149.1l-1.4 1.5 1.4 1.5M170.9 146.3l-1.4 1.4 1.4 1.4M172.3 149.1l1.5 1.5M173.8 150.6h.1"/>
<path d="M173.8 149.1l1.5 1.5M173.8 150.6l-1.5 1.5M175.3 150.6h.1M175.3 150.6l-1.5 1.5M214.3 150.6h.1M214.3 149.4v1.2M72.5 162.2h.1M72.5 165.1h.1M72.5 168h.1M72.5 162.2h2.8M72.5 165.1h2.8M72.5 168h2.8"/>
<path d="M124.6 162.2h2.9M124.6 165.1h2.9M124.6 168h2.9M127.5 162.2h.1M127.5 165.1h.1M127.5 168h.1M133.3 179.5h5.8M139.1 179.5h.1M141.9 179.5h5.8M144.9 168h.1M144.9 176.7h.1M144.9 168v2.9"/>
<path d="M144.9 173.8v2.9M147.7 179.5h.1M153.5 179.5h5.8M156.4 168h.1M156.4 176.7h.1M156.4 168v2.9M156.4 173.8v2.9M159.3 179.5h.1M134.2 180.4h4M135 181.3h.1M135 181.3h2.3M135.9 182.2h.5"/>
<path d="M136.4 182.2h.1M138.2 180.4h.1M142.8 180.4h4.1M143.7 181.3h.1M143.7 181.3h2.3M144.6 182.2h.5M145.1 182.2h.1M146.9 180.4h.1M154.4 180.4h4.1M155.3 181.3h.1M155.3 181.3h2.3M156.1 182.2h.6"/>
<path d="M156.7 182.2h.1M158.5 180.4h.1"/>
<circle cx="214.3" cy="148.5" r=".85"/>
</g>
<path d="M173.8 168h104.2v17.3h-104.2zM173.8 185.3h104.2v8.7h-104.2zM173.8 194h8.7v8.7h-8.7zM182.5 194h86.9v8.7h-86.9zM269.4 194h8.6v8.7h-8.6zM173.8 202.7h57.9v2.9h-57.9zM231.7 202.7h46.3v2.9h-46.3z" fill="none" stroke="#000" stroke-width=".25"/>
<g fill="none" stroke="#00f" stroke-width=".25">
<path d="M29 33.9h2.9v1.7h-2.9zM29 39.7h2.9v1.7h-2.9zM29 36.8h2.9v1.7h-2.9zM46.4 23.2h37.6v37.6h-37.6zM66.7 37.7h.1M66.7 37.7v2.9M115.9 39.7h2.9v1.7h-2.9zM115.9 36.8h2.9v1.7h-2.9zM115.9 33.9h2.9v1.7h-2.9zM133.3 23.2h37.6v37.6h-37.6zM153.5 37.7h.1M153.5 37.7v2.9"/>
<path d="M202.8 33.9h2.9v1.7h-2.9zM202.8 39.7h2.9v1.7h-2.9zM202.8 36.8h2.9v1.7h-2.9zM220.1 23.2h37.7v37.6h-37.7zM240.4 37.7h.1M240.4 37.7v2.9M29 42.6h2.9v1.7h-2.9zM29 48.4h2.9v1.7h-2.9zM29 54.2h2.9v1.7h-2.9zM29 45.5h2.9v1.7h-2.9zM29 51.3h2.9v1.7h-2.9zM63.8 46.4h5.8"/>
<path d="M66.7 46.4h.1M66.7 49.2h.1M66.7 46.4v2.8M69.6 40.6h.1M69.6 46.4h.1M69.6 40.6h-5.8l2.9 5.8M69.6 40.6l-2.9 5.8M72.5 43.5l5.7 2.9M72.5 40.6l5.7 2.9M75.3 43.5h.1M75.3 46.4h.1M75.3 46.4h2.9"/>
<path d="M75.3 43.5h2.9M75.3 40.6l2.9 2.9M75.3 43.5l2.9 2.9M78.2 46.4h.1M78.2 43.5h.1M115.9 54.2h2.9v1.7h-2.9zM115.9 51.3h2.9v1.7h-2.9zM115.9 48.4h2.9v1.7h-2.9zM115.9 45.5h2.9v1.7h-2.9zM115.9 42.6h2.9v1.7h-2.9zM150.6 46.4h5.8M153.5 46.4h.1"/>
<path d="M153.5 49.2h.1M153.5 46.4v2.8M156.4 40.6h.1M156.4 46.4h.1M156.4 40.6h-5.8l2.9 5.8M156.4 40.6l-2.9 5.8M159.3 43.5l5.8 2.9M159.3 40.6l5.8 2.9M162.2 43.5h.1M162.2 46.4h.1M162.2 46.4h2.9M162.2 40.6l2.9 2.9"/>
<path d="M162.2 43.5h2.9M162.2 43.5l2.9 2.9M165.1 46.4h.1M165.1 43.5h.1M202.8 54.2h2.9v1.7h-2.9zM202.8 51.3h2.9v1.7h-2.9zM202.8 48.4h2.9v1.7h-2.9zM202.8 45.5h2.9v1.7h-2.9zM202.8 42.6h2.9v1.7h-2.9zM237.5 46.4h5.8M240.4 46.4h.1M240.4 49.2h.1"/>
<path d="M240.4 46.4v2.8M243.3 40.6h.1M243.3 46.4h.1M243.3 40.6h-5.8l2.9 5.8M243.3 40.6l-2.9 5.8M246.2 43.5l5.8 2.9M246.2 40.6l5.8 2.9M249.1 43.5h.1M249.1 46.4h.1M249.1 46.4h2.9M249.1 43.5h2.9M249.1 40.6l2.9 2.9"/>
<path d="M249.1 43.5l2.9 2.9M252 46.4h.1M252 43.5h.1M75.3 98.5h49.3v72.4h-49.3zM142.2 172.9h5.2M142.2 171.4h5.2M144.9 171.4h.1M144.9 172.9h.1M144.9 170.9v.5M144.9 172.9v.9M147.4 172.9h.1M147.4 171.4h.1"/>
<path d="M153.8 172.9h5.2M153.8 171.4h5.2M156.4 171.4h.1M156.4 172.9h.1M156.4 170.9v.5M156.4 172.9v.9M159 172.9h.1M159 171.4h.1"/>
</g>
<path d="M118.6 143.6h4.5M119.3 146.5h3.8M119.5 140.7h3.6M123.1 143.6h.1M123.1 146.5h.1M123.1 140.7h.1" fill="none" stroke="#004080" stroke-width=".21"/>
<g fill="none" stroke="#804000" stroke-width=".21">
<path d="M126.5 137h.1M126.5 125.5h.1M126.5 128.4h.1M126.5 131.3h.1M126.5 134.2h.1M126.6 135.2l1.8 1.8M126.6 123.7l1.8 1.8M126.6 126.5l1.8 1.9M126.6 129.5l1.8 1.8M126.6 132.3l1.8 1.9M128.4 135.2l-1.9 1.8M128.4 123.7l-1.9 1.8"/>
<path d="M128.4 126.5l-1.9 1.9M128.4 129.5l-1.9 1.8M128.4 132.3l-1.9 1.9M128.4 137h.1M128.4 125.5h.1M128.4 128.4h.1M128.4 131.3h.1M128.4 134.2h.1"/>
</g>
<circle cx="95.6" cy="84" r=".56" fill="#f0f"/>
<circle cx="95.6" cy="84" r=".56" fill="none" stroke="#f0f" stroke-width=".25"/>
<circle cx="136.1" cy="165.1" r=".56" fill="#f0f"/>
<circle cx="136.1" cy="165.1" r=".56" fill="none" stroke="#f0f" stroke-width=".25"/>
<circle cx="136.1" cy="167.9" r=".56" fill="#f0f"/>
<circle cx="136.1" cy="167.9" r=".56" fill="none" stroke="#f0f" stroke-width=".25"/>
<circle cx="156.4" cy="159.3" r=".56" fill="#f0f"/>
<circle cx="156.4" cy="159.3" r=".56" fill="none" stroke="#f0f" stroke-width=".25"/>
<circle cx="144.8" cy="159.3" r=".56" fill="#f0f"/>
<circle cx="144.8" cy="159.3" r=".56" fill="none" stroke="#f0f" stroke-width=".25"/>
<circle cx="156.4" cy="159.3" r=".56" fill="#f0f"/>
<circle cx="156.4" cy="159.3" r=".56" fill="none" stroke="#f0f" stroke-width=".25"/>
<circle cx="57.9" cy="84" r=".56" fill="#f0f"/>
<circle cx="57.9" cy="84" r=".56" fill="none" stroke="#f0f" stroke-width=".25"/>
<circle cx="144.8" cy="156.4" r=".56" fill="#f0f"/>
<circle cx="144.8" cy="156.4" r=".56" fill="none" stroke="#f0f" stroke-width=".25"/>
<g font-size="2.6" fill="#f00">
<text x="113.9" y="7.8">COM[0-7]</text>
<text x="60.3" y="16.8" transform="rotate(-90 60.3 16.8)">COM1</text>
<text x="63.2" y="16.8" transform="rotate(-90 63.2 16.8)">COM2</text>
<text x="69" y="16.8" transform="rotate(-90 69 16.8)">COM4</text>
<text x="147.1" y="16.8" transform="rotate(-90 147.1 16.8)">COM1</text>
<text x="150" y="16.8" transform="rotate(-90 150 16.8)">COM2</text>
<text x="155.8" y="16.8" transform="rotate(-90 155.8 16.8)">COM4</text>
<text x="234" y="16.8" transform="rotate(-90 234 16.8)">COM1</text>
<text x="236.9" y="16.8" transform="rotate(-90 236.9 16.8)">COM2</text>
<text x="242.7" y="16.8" transform="rotate(-90 242.7 16.8)">COM4</text>
<text x="12.2" y="34.2">ROW16 R3</text>
<text x="99.1" y="34.2">ROW8</text>
<text x="186" y="34.2">ROW0</text>
<text x="12.2" y="37.1">ROW17 R4</text>
<text x="12.2" y="40">ROW18 R5</text>
<text x="99.1" y="37.1">ROW9</text>
<text x="99.1" y="40">ROW10 R13</text>
<text x="186" y="37.1">ROW1</text>
<text x="186" y="40">ROW2</text>
<text x="12.2" y="42.9">ROW19 R6</text>
<text x="12.2" y="45.8">ROW20 R7</text>
<text x="99.1" y="42.9">ROW11 R14</text>
<text x="99.1" y="45.8">ROW12 R15</text>
<text x="186" y="42.9">ROW3</text>
<text x="186" y="45.8">ROW4</text>
<text x="12.2" y="48.6">ROW21 R8</text>
<text x="12.2" y="51.6">ROW22 R9</text>
<text x="99.1" y="48.6">ROW13 R16</text>
<text x="99.1" y="51.6">ROW14 R17</text>
<text x="186" y="48.6">ROW5</text>
<text x="186" y="51.6">ROW6</text>
<text x="12.2" y="54.4">ROW23 R10</text>
<text x="99.1" y="54.4">ROW15 R18</text>
<text x="186" y="54.4">ROW7</text>
<text x="113.9" y="83.1">ROW[0-23]</text>
<text x="61.5" y="100.8">ROW0</text>
<text x="142.5" y="100.8">COM0</text>
<text x="61.5" y="103.7">ROW1</text>
<text x="61.5" y="106.6">ROW2</text>
<text x="142.5" y="103.7">COM1</text>
<text x="142.5" y="106.6">COM2</text>
<text x="61.5" y="109.5">ROW3</text>
<text x="61.5" y="112.4">ROW4</text>
<text x="142.5" y="109.5">COM3</text>
<text x="142.5" y="112.4">COM4</text>
<text x="61.5" y="115.3">ROW5</text>
<text x="61.5" y="118.2">ROW6</text>
<text x="142.5" y="115.3">COM5</text>
<text x="142.5" y="118.2">COM6</text>
<text x="61.5" y="124">ROW8</text>
<text x="61.5" y="121">ROW7</text>
<text x="142.5" y="121">COM7</text>
<text x="61.5" y="126.8">ROW9</text>
<text x="61.5" y="129.8">ROW10</text>
<text x="61.5" y="132.6">ROW1148</text>
<text x="61.5" y="135.5">ROW1247</text>
<text x="61.5" y="138.4">ROW1346</text>
<text x="61.5" y="141.3">ROW1445</text>
<text x="171.5" y="139.9">DISP_OSC</text>
<text x="171.5" y="142.8">DISP_CS_N</text>
<text x="190.9" y="139.9">2</text>
<text x="192.3" y="142.8">2</text>
<text x="61.5" y="147.1">ROW1643</text>
<text x="61.5" y="150">ROW1742</text>
<text x="61.5" y="144.2">ROW1544</text>
<text x="171.5" y="145.7">DISP_WR_N</text>
<text x="171.5" y="148.6">DISP_RD_N</text>
<text x="193.2" y="145.7">2</text>
<text x="61.5" y="152.9">ROW1841</text>
<text x="61.5" y="155.8">ROW1940</text>
<text x="177.3" y="151.5">DISP_DATA</text>
<text x="197.8" y="151.5">2</text>
<text x="61.5" y="158.7">ROW2039</text>
<text x="61.5" y="161.6">ROW2138</text>
<text x="61.5" y="164.5">ROW2237</text>
<text x="61.5" y="167.4">ROW2336</text>
</g>
<g font-size="2.6" fill="#000080">
<text x="46.4" y="19.7">D4</text>
<text x="133.3" y="19.7">D3</text>
<text x="220.1" y="19.7">D2</text>
<text x="31.9" y="34.2">47 Ohm 9</text>
<text x="110.1" y="34.2">R11</text>
<text x="118.8" y="34.2">47 Ohm 9</text>
<text x="197" y="34.2">R19</text>
<text x="205.7" y="34.2">47 Ohm 9</text>
<text x="31.9" y="40">47 Ohm 8</text>
<text x="31.9" y="37.1">47 Ohm14</text>
<text x="110.1" y="37.1">R12</text>
<text x="118.8" y="40">47 Ohm 8</text>
<text x="118.8" y="37.1">47 Ohm14</text>
<text x="197" y="40">R21</text>
<text x="197" y="37.1">R20</text>
<text x="205.7" y="40">47 Ohm 8</text>
<text x="205.7" y="37.1">47 Ohm14</text>
<text x="31.9" y="42.9">47 Ohm12</text>
<text x="31.9" y="45.8">47 Ohm 1</text>
<text x="118.8" y="45.8">47 Ohm 1</text>
<text x="118.8" y="42.9">47 Ohm12</text>
<text x="197" y="45.8">R23</text>
<text x="197" y="42.9">R22</text>
<text x="205.7" y="45.8">47 Ohm 1</text>
<text x="205.7" y="42.9">47 Ohm12</text>
<text x="31.9" y="48.7">47 Ohm 7</text>
<text x="31.9" y="51.6">47 Ohm 2</text>
<text x="118.8" y="51.6">47 Ohm 2</text>
<text x="118.8" y="48.7">47 Ohm 7</text>
<text x="197" y="51.6">R25</text>
<text x="197" y="48.7">R24</text>
<text x="205.7" y="51.6">47 Ohm 2</text>
<text x="205.7" y="48.7">47 Ohm 7</text>
<text x="31.9" y="54.5">47 Ohm 5</text>
<text x="118.8" y="54.5">47 Ohm 5</text>
<text x="197" y="54.5">R26</text>
<text x="205.7" y="54.5">47 Ohm 5</text>
<text x="60.9" y="66">LED MATRIX 8X8</text>
<text x="147.7" y="66">LED MATRIX 8X8</text>
<text x="234.6" y="66">LED MATRIX 8X8</text>
<text x="98.5" y="95">U1</text>
<text x="147.7" y="173.2">C3</text>
<text x="159.3" y="173.2">C4</text>
<text x="95.6" y="176.1">HT1632C</text>
<text x="147.7" y="176.1">0.1 uF</text>
<text x="159.3" y="176.1">10 uF</text>
</g>
<g font-size="2.6">
<text x="57.4" y="21.2" transform="rotate(-90 57.4 21.2)">13 COM0</text>
<text x="60.2" y="21.2" transform="rotate(-90 60.2 21.2)">3</text>
<text x="63.1" y="21.2" transform="rotate(-90 63.1 21.2)">4</text>
<text x="66" y="21.2" transform="rotate(-90 66 21.2)">10 COM3</text>
<text x="68.9" y="21.2" transform="rotate(-90 68.9 21.2)">6</text>
<text x="71.8" y="21.2" transform="rotate(-90 71.8 21.2)">11 COM5</text>
<text x="74.7" y="21.2" transform="rotate(-90 74.7 21.2)">15 COM6</text>
<text x="77.6" y="21.2" transform="rotate(-90 77.6 21.2)">16 COM7</text>
<text x="144.2" y="21.2" transform="rotate(-90 144.2 21.2)">13 COM0</text>
<text x="147.1" y="21.2" transform="rotate(-90 147.1 21.2)">3</text>
<text x="150" y="21.2" transform="rotate(-90 150 21.2)">4</text>
<text x="152.9" y="21.2" transform="rotate(-90 152.9 21.2)">10 COM3</text>
<text x="155.8" y="21.2" transform="rotate(-90 155.8 21.2)">6</text>
<text x="158.7" y="21.2" transform="rotate(-90 158.7 21.2)">11 COM5</text>
<text x="161.6" y="21.2" transform="rotate(-90 161.6 21.2)">15 COM6</text>
<text x="164.5" y="21.2" transform="rotate(-90 164.5 21.2)">16 COM7</text>
<text x="231.1" y="21.2" transform="rotate(-90 231.1 21.2)">13 COM0</text>
<text x="234" y="21.2" transform="rotate(-90 234 21.2)">3</text>
<text x="236.9" y="21.2" transform="rotate(-90 236.9 21.2)">4</text>
<text x="239.8" y="21.2" transform="rotate(-90 239.8 21.2)">10 COM3</text>
<text x="242.7" y="21.2" transform="rotate(-90 242.7 21.2)">6</text>
<text x="245.6" y="21.2" transform="rotate(-90 245.6 21.2)">11 COM5</text>
<text x="248.5" y="21.2" transform="rotate(-90 248.5 21.2)">15 COM6</text>
<text x="251.3" y="21.2" transform="rotate(-90 251.3 21.2)">16 COM7</text>
<text x="70.4" y="100.8">12</text>
<text x="126.6" y="100.8">21</text>
<text x="70.4" y="103.6">11</text>
<text x="70.4" y="106.5">10</text>
<text x="126.6" y="103.6">22</text>
<text x="126.6" y="106.5">23</text>
<text x="71.9" y="109.4">9</text>
<text x="71.9" y="112.3">8</text>
<text x="126.6" y="109.4">26</text>
<text x="126.6" y="112.3">27</text>
<text x="71.9" y="115.2">7</text>
<text x="71.9" y="118.1">5</text>
<text x="126.6" y="115.2">28</text>
<text x="126.6" y="118.1">29</text>
<text x="71.9" y="121">4</text>
<text x="71.9" y="123.9">3</text>
<text x="126.6" y="121">30</text>
<text x="126.6" y="123.9">25</text>
<text x="71.9" y="126.8">2</text>
<text x="71.9" y="129.7">1</text>
<text x="126.6" y="126.8">31</text>
<text x="126.6" y="129.7">34</text>
<text x="126.6" y="135.5">19</text>
<text x="126.6" y="132.6">35</text>
<text x="126.6" y="138.4">14</text>
<text x="126.6" y="141.3">18</text>
<text x="126.6" y="149.9">15</text>
<text x="126.6" y="144.2">16</text>
<text x="126.6" y="147.1">17</text>
<text x="208.5" y="147.2">VDD_DISP</text>
<text x="126.6" y="152.9">6</text>
<text x="126.6" y="155.7">20</text>
<text x="126.6" y="158.7">33</text>
<text x="126.6" y="161.5">13</text>
<text x="126.6" y="164.4">24</text>
<text x="126.6" y="167.3">32</text>
<text x="176.7" y="173.2">SUNUP.CO</text>
<text x="176.7" y="176.1">79 avenue de Segur</text>
<text x="176.7" y="179">75015 Paris</text>
<text x="176.7" y="181.9">France</text>
<text x="173.8" y="187.7">Title</text>
<text x="185.4" y="190.6">KELLO DISPLAY</text>
<text x="173.8" y="196.3">Size</text>
<text x="185.4" y="196.3">BOM Variant</text>
<text x="223" y="196.3">Document Number</text>
<text x="269.4" y="196.3">Rev</text>
<text x="176.7" y="199.3">A</text>
<text x="185.4" y="199.3">Prod</text>
<text x="223" y="199.3">&lt;Doc&gt;</text>
<text x="272.2" y="199.3">6.1</text>
<text x="173.8" y="205.1">Date:</text>
<text x="185.4" y="205.1">Monday, April 10, 2017</text>
<text x="231.7" y="205.1">Sheet</text>
<text x="246.2" y="205.1">1</text>
<text x="254.9" y="205.1">of</text>
<text x="263.6" y="205.1">2</text>
</g>
<g font-size="2.6" fill="#004080">
<text x="47.8" y="35.9">ROW1</text>
<text x="59.2" y="31.4" transform="rotate(-90 59.2 31.4)">COL1</text>
<text x="62.1" y="31.4" transform="rotate(-90 62.1 31.4)">COL2</text>
<text x="65" y="31.4" transform="rotate(-90 65 31.4)">COL3</text>
<text x="67.9" y="31.4" transform="rotate(-90 67.9 31.4)">COL4</text>
<text x="70.8" y="31.4" transform="rotate(-90 70.8 31.4)">COL5</text>
<text x="73.7" y="31.4" transform="rotate(-90 73.7 31.4)">COL6</text>
<text x="76.6" y="31.4" transform="rotate(-90 76.6 31.4)">COL7</text>
<text x="79.5" y="31.4" transform="rotate(-90 79.5 31.4)">COL8</text>
<text x="134.7" y="35.9">ROW1</text>
<text x="146.1" y="31.4" transform="rotate(-90 146.1 31.4)">COL1</text>
<text x="149" y="31.4" transform="rotate(-90 149 31.4)">COL2</text>
<text x="151.8" y="31.4" transform="rotate(-90 151.8 31.4)">COL3</text>
<text x="154.8" y="31.4" transform="rotate(-90 154.8 31.4)">COL4</text>
<text x="157.6" y="31.4" transform="rotate(-90 157.6 31.4)">COL5</text>
<text x="160.6" y="31.4" transform="rotate(-90 160.6 31.4)">COL6</text>
<text x="163.4" y="31.4" transform="rotate(-90 163.4 31.4)">COL7</text>
<text x="166.3" y="31.4" transform="rotate(-90 166.3 31.4)">COL8</text>
<text x="221.6" y="35.9">ROW1</text>
<text x="233" y="31.4" transform="rotate(-90 233 31.4)">COL1</text>
<text x="235.8" y="31.4" transform="rotate(-90 235.8 31.4)">COL2</text>
<text x="238.7" y="31.4" transform="rotate(-90 238.7 31.4)">COL3</text>
<text x="241.6" y="31.4" transform="rotate(-90 241.6 31.4)">COL4</text>
<text x="244.5" y="31.4" transform="rotate(-90 244.5 31.4)">COL5</text>
<text x="247.4" y="31.4" transform="rotate(-90 247.4 31.4)">COL6</text>
<text x="250.3" y="31.4" transform="rotate(-90 250.3 31.4)">COL7</text>
<text x="253.2" y="31.4" transform="rotate(-90 253.2 31.4)">COL8</text>
<text x="47.8" y="38.9">ROW2</text>
<text x="47.8" y="41.7">ROW3</text>
<text x="134.7" y="38.9">ROW2</text>
<text x="134.7" y="41.7">ROW3</text>
<text x="221.6" y="38.9">ROW2</text>
<text x="221.6" y="41.7">ROW3</text>
<text x="47.8" y="44.7">ROW4</text>
<text x="47.8" y="47.5">ROW5</text>
<text x="134.7" y="44.7">ROW4</text>
<text x="134.7" y="47.5">ROW5</text>
<text x="221.6" y="44.7">ROW4</text>
<text x="221.6" y="47.5">ROW5</text>
<text x="47.8" y="50.4">ROW6</text>
<text x="47.8" y="53.3">ROW7</text>
<text x="134.7" y="50.4">ROW6</text>
<text x="134.7" y="53.3">ROW7</text>
<text x="221.6" y="50.4">ROW6</text>
<text x="221.6" y="53.3">ROW7</text>
<text x="47.8" y="56.2">ROW8</text>
<text x="134.7" y="56.2">ROW8</text>
<text x="221.6" y="56.2">ROW8</text>
<text x="76.8" y="102.6">ROW0</text>
<text x="76.8" y="105.5">ROW1</text>
<text x="115.6" y="102.6">COM0</text>
<text x="115.6" y="105.5">COM1</text>
<text x="76.8" y="108.3">ROW2</text>
<text x="76.8" y="111.3">ROW3</text>
<text x="115.6" y="108.3">COM2</text>
<text x="115.6" y="111.3">COM3</text>
<text x="76.8" y="114.1">ROW4</text>
<text x="76.8" y="117.1">ROW5</text>
<text x="76.8" y="119.9">ROW6</text>
<text x="115.6" y="114.1">COM4</text>
<text x="115.6" y="117.1">COM5</text>
<text x="115.6" y="119.9">COM6</text>
<text x="76.8" y="122.8">ROW7</text>
<text x="76.8" y="125.7">ROW8</text>
<text x="115.6" y="122.8">COM7</text>
<text x="116.5" y="125.7">NC_1</text>
<text x="76.8" y="128.6">ROW9</text>
<text x="76.8" y="131.5">ROW10</text>
<text x="116.5" y="128.6">NC_2</text>
<text x="116.5" y="131.5">NC_3</text>
<text x="76.8" y="134.4">ROW11</text>
<text x="76.8" y="137.3">ROW12</text>
<text x="115.9" y="137.3">SYNC</text>
<text x="116.5" y="134.4">NC_4</text>
<text x="76.8" y="140.2">ROW13</text>
<text x="76.8" y="143.1">ROW14</text>
<text x="117.5" y="140.2">OSC</text>
<text x="119.5" y="143.1">CS</text>
<text x="76.8" y="146">ROW15</text>
<text x="76.8" y="148.9">ROW16</text>
<text x="118.6" y="146">WR</text>
<text x="119.3" y="148.9">RD</text>
<text x="76.8" y="151.8">ROW17</text>
<text x="76.8" y="154.7">ROW18</text>
<text x="108.2" y="154.7">LED_VDD_1</text>
<text x="116.2" y="151.8">DATA</text>
<text x="76.8" y="157.6">ROW19</text>
<text x="76.8" y="160.5">ROW20</text>
<text x="108.2" y="160.5">LED_VDD_2</text>
<text x="117.6" y="157.6">VDD</text>
<text x="76.8" y="163.4">ROW21</text>
<text x="76.8" y="166.2">ROW22</text>
<text x="108.5" y="166.2">LED_VSS_1</text>
<text x="117.9" y="163.4">VSS</text>
<text x="76.8" y="169.2">ROW23</text>
<text x="108.5" y="169.2">LED_VSS_2</text>
</g>
<g font-size="2.1">
<text x="30.4" y="2.2">5</text>
<text x="85.4" y="2.2">4</text>
<text x="140.5" y="2.2">3</text>
<text x="195.4" y="2.2">2</text>
<text x="250.5" y="2.2">1</text>
<text x=".8" y="30.1">D</text>
<text x="278.8" y="30.1">D</text>
<text x=".8" y="80.8">C</text>
<text x="278.8" y="80.8">C</text>
<text x=".8" y="131.5">B</text>
<text x="278.8" y="131.5">B</text>
<text x=".8" y="182.2">A</text>
<text x="278.8" y="182.2">A</text>
<text x="30.4" y="207.8">5</text>
<text x="85.4" y="207.8">4</text>
<text x="140.5" y="207.8">3</text>
<text x="195.4" y="207.8">2</text>
<text x="250.5" y="207.8">1</text>
</g>
</svg>
